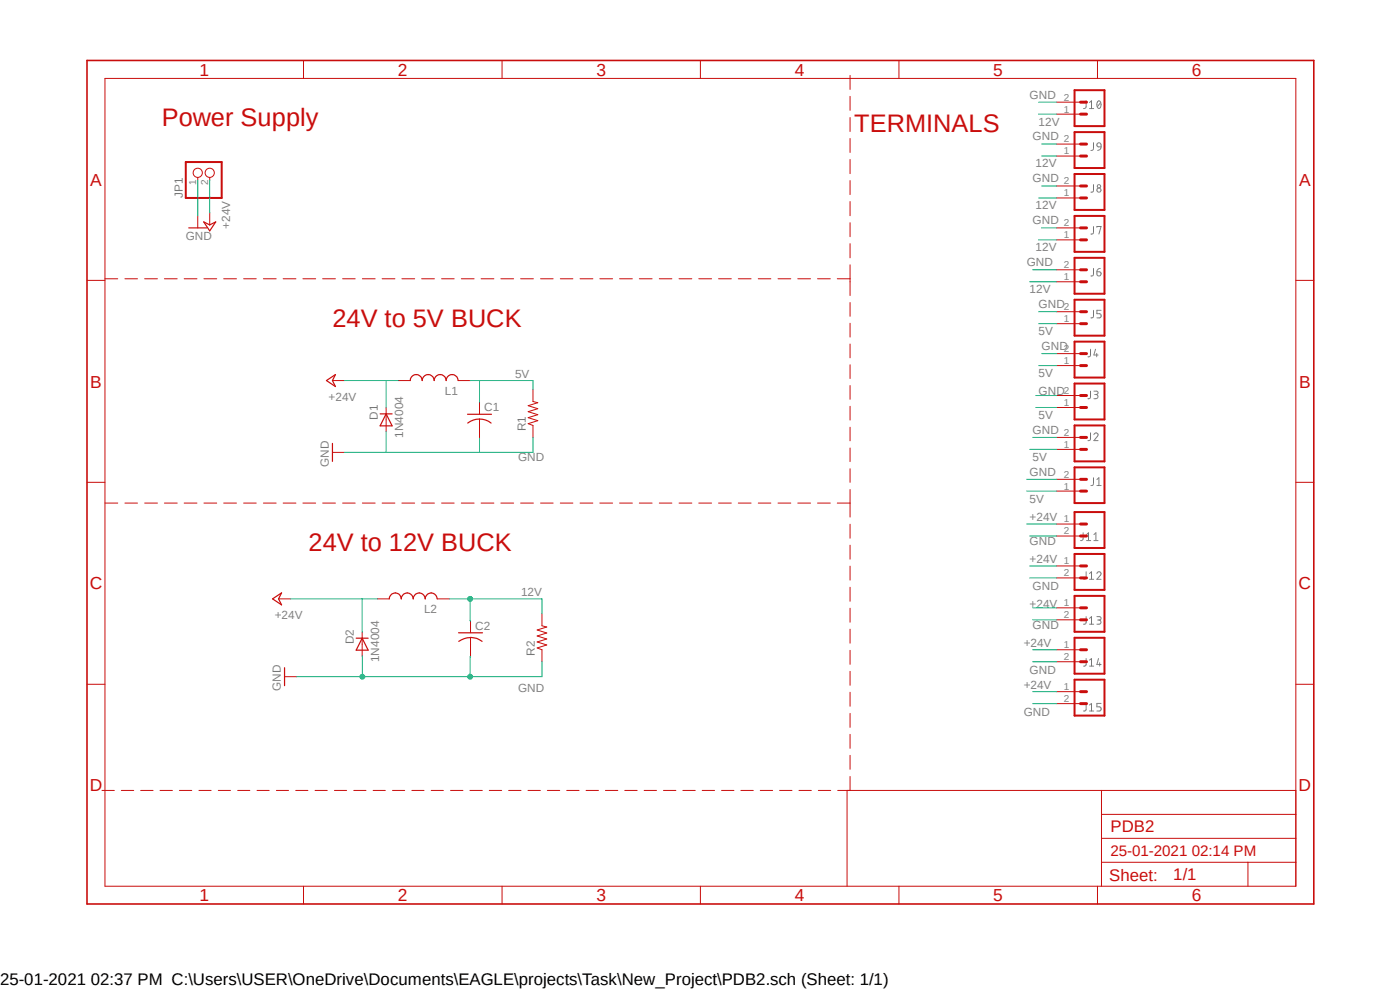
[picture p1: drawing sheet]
<svg xmlns="http://www.w3.org/2000/svg" width="297mm" height="210mm" viewBox="0 0 297 210" stroke-linecap="round" stroke-linejoin="round" font-family="sans-serif">
<path d="M17.9 12.5l261.2 179.9M279.1 12.5l-261.2 179.9" fill="none" stroke="#fff" stroke-width=".21"/>
<g fill="none" stroke="#808080" stroke-width=".21">
<path d="M230.4 21.4v1.4l-.5 .2M231.1 23h.9M231.1 21.8l.5-.4v1.6M232 39.2v1.2a.4 .4 0 0 1-.6 .4M232 30.3l-.1 1.4-.5 .2M232.7 30.5l.4-.2 .3 .1 .2 .3v.5l-.7-.1-.2-.3zM233 21.5l.1-.1a.96 .96 0 0 1 0 1.6 .98 .98 0 0 1-.1-1.5zM233.5 21.8l-.7 .8M233.6 31.2a.72 .72 0 0 1-.7 .7M232 56.9v1.3a.4 .4 0 0 1-.6 .3M232 48v1.3a.4 .4 0 0 1-.6 .4M232.7 57.7h.5a.44 .44 0 0 1 .4 .4 .44 .44 0 0 1-.5 .4 .44 .44 0 0 1-.4-.4z"/>
<path d="M232.7 48.2v-.2h.9l-.5 1.7M233.4 56.9a.72 .72 0 0 0-.7 .8M231.4 74.1v1.2a.4 .4 0 0 1-.6 .4M232 65.8v1.3a.4 .4 0 0 1-.6 .3M232.4 74.1l-.3 1.2h.9M232.7 75v.7M233.6 65.8h-.9v.7h.5a.45 .45 0 0 1 .4 .5 .45 .45 0 0 1-.4 .4h-.5M231.4 91.8v1.3a.4 .4 0 0 1-.6 .4M231.4 83v1.2a.4 .4 0 0 1-.6 .4M232.1 92.2a.43 .43 0 0 1 .6-.3 .43 .43 0 0 1 .1 .6l-.7 1h.9M232.1 83h.7a.34 .34 0 0 1 0 .6l-.6 .1M232.5 83.7a.44 .44 0 0 1 .4 .3 .44 .44 0 0 1-.2 .5l-.6 .1"/>
<path d="M229.8 113l-.1 1.5-.5 .2M230.5 114.7h.9M230.5 113.4l.4-.4v1.7M232 101.3v1.3a.4 .4 0 0 1-.6 .4M232.1 114.7h.9M232.1 113.4l.4-.4v1.7M232.7 103h.9M232.7 101.7l.4-.4v1.7M230.4 121.3v1.3a.4 .4 0 0 1-.5 .3M230.4 130.8v1.3a.4 .4 0 0 1-.5 .3M230.4 139.7v1.3a.4 .4 0 0 1-.5 .3M231.1 121.7l.5-.4v1.6"/>
<path d="M231.1 131.2l.5-.4v1.6M231.1 122.9h.9M231.1 132.4h.9M232.7 121.7a.44 .44 0 0 1 .6-.4 .44 .44 0 0 1 .2 .7l-.8 .9h.9M232.7 130.8l.7 .1a.37 .37 0 0 1 .2 .4 .37 .37 0 0 1-.4 .2h-.3M233 139.7l-.3 1.3h.9M233.1 131.5a.46 .46 0 0 1 .5 .4 .46 .46 0 0 1-.2 .5h-.7M230.4 149.2v1.3a.4 .4 0 0 1-.5 .3M231.1 140l.5-.3v1.6M231.1 149.6l.5-.4v1.6M231.1 141.3h.9M231.1 150.8h.9"/>
<path d="M233.3 140.6v.7M233.6 149.2h-.9v.7h.5a.45 .45 0 0 1 .4 .5 .45 .45 0 0 1-.4 .4h-.5"/>
<circle cx="233.1" cy="39.5" r=".37"/>
<circle cx="233.1" cy="40.3" r=".45"/>
</g>
<g fill="none" stroke="#c90d0c" stroke-width=".21">
<path d="M22.3 16.6h252.6v171.4h-252.6zM64.4 12.8v3.8M106.5 12.8v3.8M148.6 12.8v3.8M180.3 16v3M190.7 12.8v3.8M232.8 12.8v3.8M42 37.6v.6M44.5 37.6v.6M180.3 20.4v3M180.3 24.9v3M180.3 29.4v2.9"/>
<path d="M180.3 33.8v3M180.3 38.3v3M224.2 39.5h5M224.2 33.1h5M224.2 30.6h5M224.2 24.2h5M224.2 21.7h5M18.5 59.5h3.8M22.3 59.1h2.7M26.5 59.1h2.7M30.7 59.1h2.7M34.9 59.1h2.7"/>
<path d="M39.1 59.1h2.7M42 45.8v2.5M43.3 59.1h2.7M44.5 45.2v2.5M47.5 59.1h2.7M51.7 59.1h2.7M55.9 59.1h2.7M60.1 59.1h2.7M64.3 59.1h2.7M68.5 59.1h2.7M72.7 59.1h2.7M76.9 59.1h2.7"/>
<path d="M81.1 59.1h2.7M85.3 59.1h2.7M89.5 59.1h2.7M93.7 59.1h2.7M97.9 59.1h2.7M102.1 59.1h2.7M106.3 59.1h2.7M110.4 59.1h2.8M114.7 59.1h2.6M118.9 59.1h2.6M123.1 59.1h2.7M127.3 59.1h2.7"/>
<path d="M131.4 59.1h2.8M135.6 59.1h2.7M139.9 59.1h2.6M144.1 59.1h2.7M148.3 59.1h2.7M152.4 59.1h2.8M156.6 59.1h2.7M160.9 59.1h2.6M165.1 59.1h2.7M169.2 59.1h2.8M173.4 59.1h2.7M177.6 59.1h2.7"/>
<path d="M180.3 42.8v3M180.3 47.2v3M180.3 51.7v3M180.3 56.2v6.5M224.2 59.8h5M224.2 57.2h5M224.2 50.9h5M224.2 48.3h5M224.2 42h5M274.9 59.5h3.8M180.3 64.2v2.9M180.3 68.6v2.9"/>
<path d="M180.3 73v2.9M180.3 77.4v2.9M224.2 77.6h5M224.2 75h5M224.2 68.7h5M224.2 66.1h5M70.5 80.7h2.6M70.5 96h2.6M81.9 86.5v5.1M84.5 80.7h2.5M97.2 80.7h2.5M101.7 85.3v2.6"/>
<path d="M101.7 88.9v4.1M113.1 82.6v2.6l1 .2-2 .7 2 .6-2 .6 2 .7-2 .6 2 .6-2 .7 1 .4v2.5M180.3 81.8v2.9M180.3 86.2v2.9M180.3 90.6v2.9M180.3 95v2.9M180.3 99.4v2.9M224.2 95.3h5M224.2 92.8h5M224.2 86.4h5M224.2 83.9h5M18.5 102.3h3.8"/>
<path d="M22.3 106.7h2.7M26.5 106.7h2.7M30.7 106.7h2.7M34.9 106.7h2.7M39.1 106.7h2.7M43.3 106.7h2.7M47.5 106.7h2.7M51.7 106.7h2.7M55.9 106.7h2.7M60.1 106.7h2.7M64.3 106.7h2.7M68.5 106.7h2.7"/>
<path d="M72.7 106.7h2.7M76.9 106.7h2.7M81.1 106.7h2.7M85.3 106.7h2.7M89.5 106.7h2.7M93.7 106.7h2.7M97.9 106.7h2.7M102.1 106.7h2.7M106.3 106.7h2.7M110.4 106.7h2.8M114.7 106.7h2.6M118.9 106.7h2.6"/>
<path d="M123.1 106.7h2.7M127.3 106.7h2.7M131.4 106.7h2.8M135.6 106.7h2.7M139.9 106.7h2.6M144.1 106.7h2.7M148.3 106.7h2.7M152.4 106.7h2.8M156.6 106.7h2.7M160.9 106.7h2.6M165.1 106.7h2.7M169.2 106.7h2.8"/>
<path d="M173.4 106.7h2.7M177.6 106.7h2.7M180.3 103.8v5.9M180.3 111.2v3M180.3 115.7v2.9M224.2 104.2h5M224.2 101.7h5M224.2 111.2h5M224.2 113.7h5M274.9 102.3h3.8M59.1 127h2.5M76.8 134.1v5.1"/>
<path d="M80.1 127h2.5M92.8 127h2.5M99.8 131.7v2.5M99.8 135.3v4M115 130.2v2.6l1 .2-2 .6 2 .7-2 .6 2 .7-2 .6 2 .6-2 .7 1 .3v2.6M180.3 120.1v3M180.3 124.6v3M180.3 129v3M180.3 133.5v2.9M180.3 138v2.9M224.2 120.1h5M224.2 122.6h5"/>
<path d="M224.2 128.9h5M224.2 131.5h5M224.2 137.8h5M18.5 145.2h3.8M60.4 143.6h2.5M180.3 142.4v3M180.3 146.9v2.9M180.3 151.3v3M180.3 155.8v2.9M224.2 140.4h5M224.2 146.7h5M224.2 149.3h5"/>
<path d="M274.9 145.2h3.8M21.6 167.7h2.7M25.7 167.7h2.7M29.8 167.7h2.7M34 167.7h2.6M38.1 167.7h2.6M42.2 167.7h2.6M46.3 167.7h2.6M50.4 167.7h2.6M54.5 167.7h2.6M58.6 167.7h2.6M62.7 167.7h2.6"/>
<path d="M66.8 167.7h2.6M71 167.7h2.5M75.1 167.7h2.5M79.2 167.7h2.5M83.3 167.7h2.6M87.4 167.7h2.6M91.5 167.7h2.6M95.6 167.7h2.6M99.7 167.7h2.6M103.8 167.7h2.6M107.9 167.7h2.6M112 167.7h2.6"/>
<path d="M116.1 167.7h2.6M120.2 167.7h2.7M124.3 167.7h2.7M128.4 167.7h2.7M132.5 167.7h2.7M136.7 167.7h2.6M140.8 167.7h2.6M144.9 167.7h2.6M149 167.7h2.6M153.1 167.7h2.6M157.2 167.7h2.6M161.3 167.7h2.6"/>
<path d="M165.4 167.7h2.6M169.5 167.7h2.6M173.6 167.7h2.6M177.7 167.7h97.2M179.7 167.7v20.3M180.3 160.2v3M180.3 164.7v3M233.7 167.7v20.3M233.7 177.8h41.2M233.7 172.8h41.2M64.4 188v3.8M106.5 188v3.8"/>
<path d="M148.6 188v3.8M190.7 188v3.8M232.8 188v3.8M233.7 182.9h41.2M264.8 182.9v5.1"/>
<circle cx="41.9" cy="36.7" r=".98"/>
<circle cx="44.5" cy="36.7" r=".98"/>
</g>
<g fill="none" stroke="#c90d0c" stroke-width=".25">
<path d="M40 48.3h3.9M43.2 47.1l1.3 .6 1.3-.6-1.3 1.9zM69.3 80.7l1.9-1.2-.7 1.2 .7 1.3zM70.5 94.1v3.8M80.6 87.8h2.6M81.9 87.8l1.3 2.5h-2.6zM87 80.7a1.27 1.27 0 0 1 1.3-1.2 1.27 1.27 0 0 1 1.3 1.2 1.27 1.27 0 0 1 1.2-1.2 1.27 1.27 0 0 1 1.3 1.2 1.27 1.27 0 0 1 1.3-1.2 1.27 1.27 0 0 1 1.3 1.2 1.27 1.27 0 0 1 1.2-1.2 1.27 1.27 0 0 1 1.3 1.2M99.2 87.9h5.1M99.2 89.7a4 4 0 0 1 5 0M57.8 127l1.9-1.2-.6 1.2 .6 1.3zM75.6 135.4h2.5M76.8 135.4l1.3 2.5h-2.5z"/>
<path d="M82.6 127a1.27 1.27 0 0 1 1.3-1.2 1.27 1.27 0 0 1 1.2 1.2 1.27 1.27 0 0 1 1.3-1.2 1.27 1.27 0 0 1 1.3 1.2 1.27 1.27 0 0 1 1.2-1.2 1.27 1.27 0 0 1 1.3 1.2 1.27 1.27 0 0 1 1.3-1.2 1.27 1.27 0 0 1 1.3 1.2M97.3 134.2h5.1M99.8 135.2a3.8 3.8 0 0 1 2.5 .9M99.8 135.3a4.4 4.4 0 0 0-2.5 .8M60.4 141.6v3.9"/>
</g>
<g fill="none" stroke="#c90d0c" stroke-width=".42">
<path d="M228 19.1h6.3v7.7h-6.3zM39.4 34.4h7.6v7.6h-7.6zM228 28h6.3v7.6h-6.3zM228 36.9h6.3v7.6h-6.3zM228 45.8h6.3v7.6h-6.3zM228 54.7h6.3v7.6h-6.3zM228 63.6h6.3v7.6h-6.3zM228 72.5h6.3v7.6h-6.3zM228 99.1h6.3v7.6h-6.3zM228 81.4h6.3v7.6h-6.3zM228 90.3h6.3v7.6h-6.3zM228 108.6h6.3v7.6h-6.3z"/>
<path d="M228 117.5h6.3v7.6h-6.3zM228 126.4h6.3v7.6h-6.3zM228 135.3h6.3v7.6h-6.3zM228 144.2h6.3v7.6h-6.3z"/>
</g>
<g fill="none" stroke="#c90d0c" stroke-width=".64">
<path d="M229.2 39.5h1.3M229.2 30.6h1.3M229.2 33.1h1.3M229.2 21.7h1.3M229.2 24.2h1.3M229.2 57.2h1.3M229.2 59.8h1.3M229.2 48.3h1.3M229.2 50.9h1.3M229.2 42h1.3M229.2 75h1.3M229.2 77.6h1.3"/>
<path d="M229.2 66.1h1.3M229.2 68.7h1.3M229.2 92.8h1.3M229.2 95.3h1.3M229.2 83.9h1.3M229.2 86.4h1.3M229.2 101.7h1.3M229.2 104.2h1.3M229.2 113.7h1.3M229.2 111.2h1.3M229.2 122.6h1.3M229.2 120.1h1.3"/>
<path d="M229.2 131.5h1.3M229.2 128.9h1.3M229.2 137.8h1.3M229.2 140.4h1.3M229.2 149.3h1.3M229.2 146.7h1.3"/>
</g>
<path d="M18.5 12.8h260.2v179h-260.2z" fill="none" stroke="#c90d0c" stroke-width=".34"/>
<g fill="none" stroke="#0dab76" stroke-width=".21">
<path d="M44.5 38.2v7M220.3 77.6h3.9M220.3 68.7h3.9M73.1 80.7h11.4M81.9 80.7v5.8M99.7 80.7h13.4v1.9M101.7 80.7v4.6M218.4 95.3h5.8M219.7 86.4h4.5M217.8 104.2h6.4M217.8 111.2h6.4M61.6 127h18.5"/>
<path d="M76.8 127v7.1M95.3 127h19.7v3.2M99.7 127l.1 4.7M218.4 120.1h5.8M219.1 128.9h5.1M219.1 137.8h5.1M219.1 146.7h5.1"/>
</g>
<circle cx="99.7" cy="127" r=".51" fill="#0dab76"/>
<g fill="none" stroke="#0dab76" stroke-width=".21">
<path d="M220.3 24.2h3.9M221 33.1h3.2M218.4 59.8h5.8M220.3 50.9h3.9M220.3 42h3.9M76.8 139.2h.1M76.9 139.2v4.4M62.9 143.6h36.8"/>
<circle cx="99.7" cy="127" r=".51"/>
</g>
<circle cx="76.9" cy="143.6" r=".51" fill="#0dab76"/>
<g fill="none" stroke="#0dab76" stroke-width=".21">
<path d="M99.8 139.3l-.1 4.3h15.3v-3.2"/>
<circle cx="76.9" cy="143.6" r=".51"/>
</g>
<circle cx="99.7" cy="143.6" r=".51" fill="#0dab76"/>
<g fill="none" stroke="#0dab76" stroke-width=".21">
<path d="M42 38.2v7.6M220.3 21.7h3.9M221 39.5h3.2M221 30.6h3.2M219.1 57.2h5.1M221 48.3h3.2M220.3 66.1h3.9M221 75h3.2M81.9 91.6v4.4M101.7 93v3M113.1 92.8v3.2h-40M219.1 92.8h5.1"/>
<path d="M219.7 83.9h4.5M217.8 101.7h6.4M218.4 113.7h5.8M218.4 122.6h5.8M219.1 131.5h5.1M219.1 140.4h5.1M219.1 149.3h5.1"/>
<circle cx="99.7" cy="143.6" r=".51"/>
</g>
<g font-size="5.4" fill="#c90d0c">
<text x="34.3" y="26.8">Power Supply</text>
<text x="181.2" y="28">TERMINALS</text>
<text x="70.5" y="69.3">24V to 5V BUCK</text>
<text x="65.4" y="116.9">24V to 12V BUCK</text>
</g>
<g font-size="3.7" fill="#c90d0c">
<text x="42.3" y="16">1</text>
<text x="84.4" y="16">2</text>
<text x="126.5" y="16">3</text>
<text x="168.7" y="16">4</text>
<text x="210.7" y="16">5</text>
<text x="252.9" y="16">6</text>
<text x="19.1" y="39.4">A</text>
<text x="275.6" y="39.4">A</text>
<text x="19.1" y="82.2">B</text>
<text x="275.6" y="82.2">B</text>
<text x="19" y="125.1">C</text>
<text x="275.5" y="125.1">C</text>
<text x="19" y="167.9">D</text>
<text x="275.5" y="167.9">D</text>
<text x="42.3" y="191.2">1</text>
<text x="84.4" y="191.2">2</text>
<text x="126.5" y="191.2">3</text>
<text x="168.7" y="191.2">4</text>
<text x="210.7" y="191.2">5</text>
<text x="252.9" y="191.2">6</text>
</g>
<g font-size="3.6" fill="#c90d0c">
<text x="235.6" y="176.6">PDB2</text>
<text x="235.3" y="186.9">Sheet:</text>
<text x="248.9" y="186.7">1/1</text>
</g>
<text font-size="3.6" x="0" y="208.9">25-01-2021 02:37 PM C:\Users\USER\OneDrive\Documents\EAGLE\projects\Task\New_Project\PDB2.sch (Sheet: 1/1)</text>
<text font-size="3.2" fill="#c90d0c" x="235.6" y="181.7">25-01-2021 02:14 PM</text>
<g font-size="2.5" fill="#808080">
<text x="218.4" y="21">GND</text>
<text x="219.1" y="29.8">GND</text>
<text x="220.3" y="26.6">12V</text>
<text x="219.7" y="35.5">12V</text>
<text x="38.8" y="42" transform="rotate(-90 38.8 42)">JP1</text>
<text x="219.1" y="38.7">GND</text>
<text x="219.1" y="47.6">GND</text>
<text x="219.7" y="44.4">12V</text>
<text x="39.4" y="50.9">GND</text>
<text x="48.8" y="48.5" transform="rotate(-90 48.8 48.5)">+24V</text>
<text x="219.7" y="53.3">12V</text>
<text x="217.8" y="56.5">GND</text>
<text x="218.4" y="62.2">12V</text>
<text x="220.3" y="65.4">GND</text>
<text x="220.3" y="71.1">5V</text>
<text x="221" y="74.3">GND</text>
<text x="94.4" y="83.8">L1</text>
<text x="109.3" y="80.1">5V</text>
<text x="220.3" y="80">5V</text>
<text x="220.3" y="83.8">GND</text>
<text x="69.7" y="85">+24V</text>
<text x="80.2" y="89.1" transform="rotate(-90 80.2 89.1)">D1</text>
<text x="102.7" y="87.3">C1</text>
<text x="220.3" y="88.9">5V</text>
<text x="85.5" y="92.9" transform="rotate(-90 85.5 92.9)">1N4004</text>
<text x="111.6" y="91.5" transform="rotate(-90 111.6 91.5)">R1</text>
<text x="219.1" y="92">GND</text>
<text x="69.8" y="99" transform="rotate(-90 69.8 99)">GND</text>
<text x="109.9" y="97.9">GND</text>
<text x="218.4" y="100.9">GND</text>
<text x="219.1" y="97.7">5V</text>
<text x="218.4" y="106.6">5V</text>
<text x="218.4" y="110.5">+24V</text>
<text x="218.4" y="119.4">+24V</text>
<text x="218.4" y="115.6">GND</text>
<text x="219.1" y="125.1">GND</text>
<text x="58.3" y="131.4">+24V</text>
<text x="90" y="130.1">L2</text>
<text x="110.5" y="126.4">12V</text>
<text x="218.4" y="128.9">+24V</text>
<text x="75.1" y="136.7" transform="rotate(-90 75.1 136.7)">D2</text>
<text x="100.8" y="133.6">C2</text>
<text x="217.2" y="137.2">+24V</text>
<text x="219.1" y="133.4">GND</text>
<text x="80.4" y="140.5" transform="rotate(-90 80.4 140.5)">1N4004</text>
<text x="113.5" y="139.1" transform="rotate(-90 113.5 139.1)">R2</text>
<text x="218.4" y="142.9">GND</text>
<text x="59.6" y="146.6" transform="rotate(-90 59.6 146.6)">GND</text>
<text x="109.9" y="146.7">GND</text>
<text x="217.2" y="146.1">+24V</text>
<text x="217.2" y="151.8">GND</text>
</g>
<g font-size="2.1" fill="#808080">
<text x="225.7" y="23.9">1</text>
<text x="225.7" y="21.3">2</text>
<text x="225.7" y="32.8">1</text>
<text x="225.7" y="30.2">2</text>
<text x="41.6" y="39.2" transform="rotate(-90 41.6 39.2)">1</text>
<text x="44.2" y="39.2" transform="rotate(-90 44.2 39.2)">2</text>
<text x="225.7" y="41.7">1</text>
<text x="225.7" y="39.1">2</text>
<text x="225.7" y="50.5">1</text>
<text x="225.7" y="48">2</text>
<text x="225.7" y="59.4">1</text>
<text x="225.7" y="56.9">2</text>
<text x="225.7" y="65.8">2</text>
<text x="225.7" y="68.3">1</text>
<text x="225.7" y="77.2">1</text>
<text x="225.7" y="74.6">2</text>
<text x="225.7" y="83.5">2</text>
<text x="225.7" y="86.1">1</text>
<text x="225.7" y="95">1</text>
<text x="225.7" y="92.4">2</text>
<text x="225.7" y="101.3">2</text>
<text x="225.7" y="103.8">1</text>
<text x="225.7" y="110.8">1</text>
<text x="225.7" y="113.4">2</text>
<text x="225.7" y="119.7">1</text>
<text x="225.7" y="122.3">2</text>
<text x="225.7" y="128.6">1</text>
<text x="225.7" y="131.1">2</text>
<text x="225.7" y="137.5">1</text>
<text x="225.7" y="140">2</text>
<text x="225.7" y="146.4">1</text>
<text x="225.7" y="148.9">2</text>
</g>
</svg>
